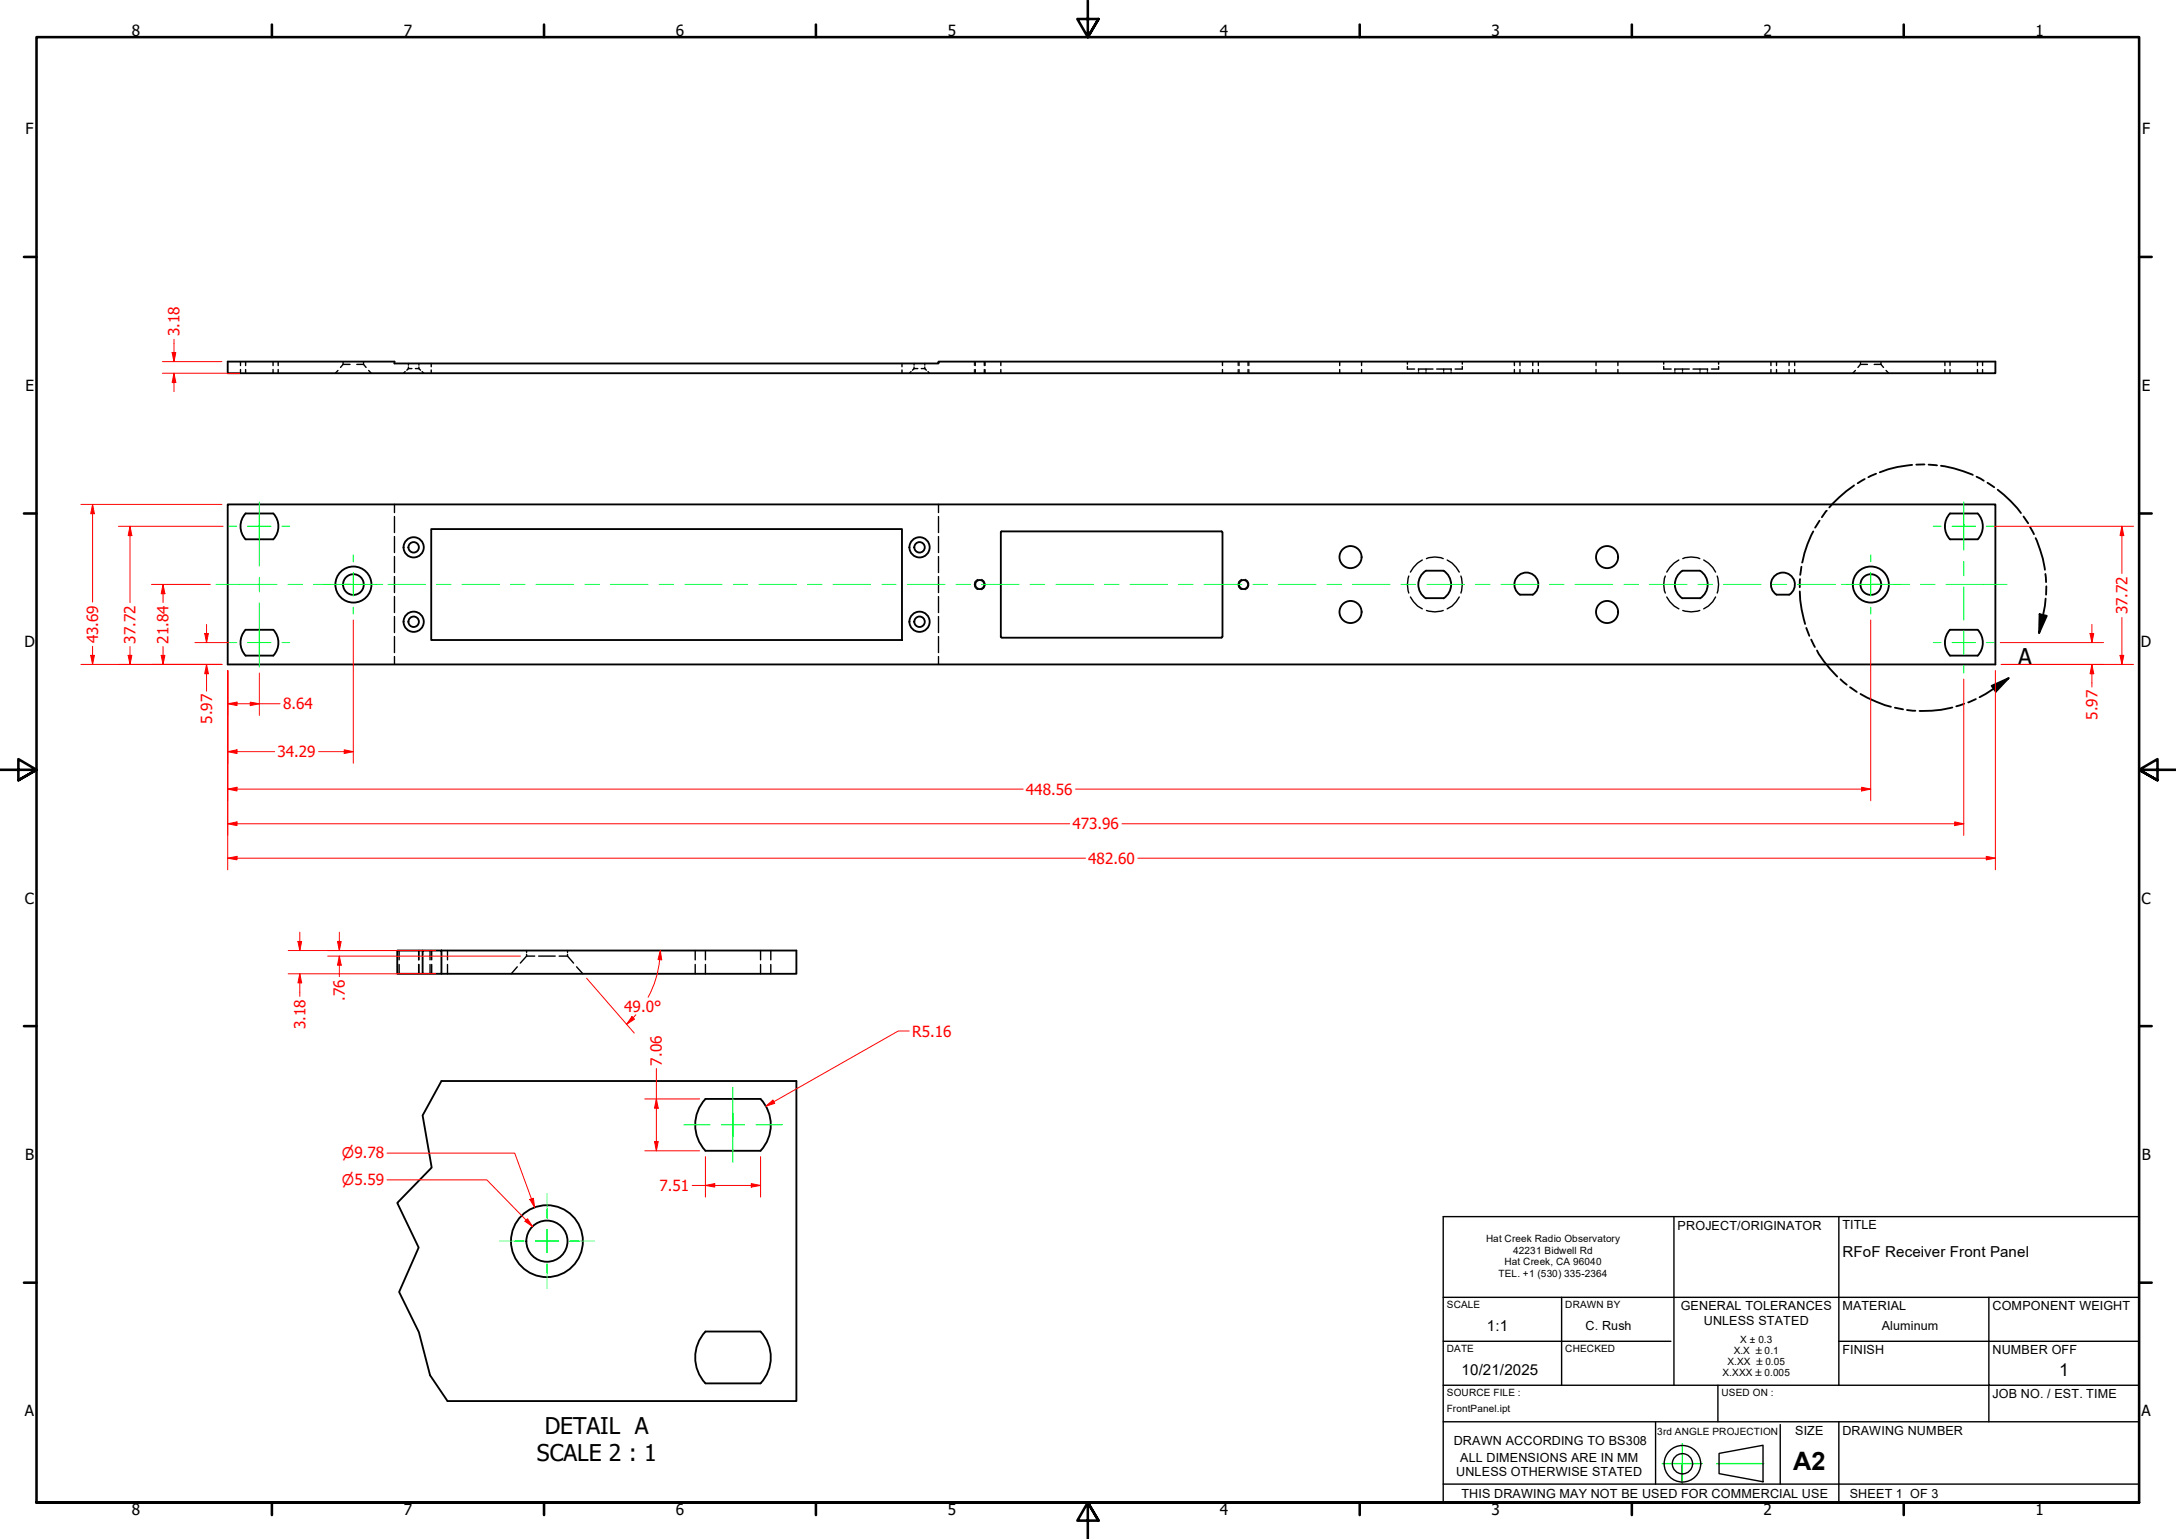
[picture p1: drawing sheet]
<svg xmlns="http://www.w3.org/2000/svg" width="594mm" height="420mm" viewBox="0 0 594 420" stroke-linecap="round" stroke-linejoin="round" font-family="sans-serif">
<!-- layer: Hidden (ANSI) -->
<g fill="none" stroke="#000" stroke-width=".38">
<path d="M65.7 98.7v1.1M67.1 98.7v1.1M74.5 98.7v1.1M75.9 98.7v1.1M93.7 99.5h1.9M93.7 99.5l-.7 .8M93.7 98.7v.3M93.7 99.2v.3M97.4 99.5h1.9M99.3 99.5l.6 .8M99.3 98.7v.3M99.3 99.2v.3"/>
<path d="M111.5 99.2v.5M114.4 99.2v.5M117.7 99.2v.9M246.3 99.2v.9M249.6 99.2v.5M252.5 99.2v.5M266.3 98.7v1.1M268.7 98.7v1.1M273.2 98.7v1.1M333.8 98.7v1.1M338.3 98.7v1.1M340.7 98.7v1.1"/>
<path d="M365.8 98.7v1.1M371.7 98.7v1.1M384.2 98.7v.7M399.2 98.7v.7M413.4 98.7v1.1M415 98.7v1.1M418.5 98.7v1.1M420 98.7v1.1M435.7 98.7v1.1M441.7 98.7v1.1M454.2 98.7v.7M469.2 98.7v.7"/>
<path d="M483.5 98.7v1.1M485 98.7v1.1M488.4 98.7v1.1M490 98.7v1.1M507.9 99.5h1.9M507.9 99.5l-.7 .8M507.9 98.7v.3M507.9 99.2v.3M511.7 99.5h1.8M513.5 99.5l.7 .8M513.5 98.7v.3M513.5 99.2v.3"/>
<path d="M531 98.7v1.1M532.4 98.7v1.1M539.9 98.7v1.1M541.3 98.7v1.1M65.7 100.9v1M67.1 100.9v1M74.5 100.9v1M75.9 100.9v1M92.3 101.1l-.7 .8M100.6 101.1l.7 .8M110.6 101.5l-.4 .4M111.5 100.6h1"/>
<path d="M111.5 100.6l-.4 .5M111.5 100.2v.4M113.4 100.6h1M114.4 100.6l.4 .5M114.4 100.2v.4M115.3 101.5l.4 .4M117.7 101v.9M246.3 101v.9M248.7 101.5l-.4 .4M249.6 100.6h1M249.6 100.6l-.5 .5M249.6 100.2v.4"/>
<path d="M251.5 100.6h1M252.5 100.6l.4 .5M252.5 100.2v.4M253.4 101.5l.3 .4M266.3 100.9v1M268.7 100.9v1M273.2 100.9v1M333.8 100.9v1M338.3 100.9v1M340.7 100.9v1M365.8 100.9v1M371.7 100.9v1"/>
<path d="M384.2 100.1v.7h2M387.2 100.8h4M387.3 100.8v.3M387.3 101.5v.4M389.3 100.8v.3M389.3 101.5v.4M392.2 100.8h4M394.1 100.8v.3M394.1 101.5v.4M396.2 100.8v.3M396.2 101.5v.4M399.2 100.1v.7h-1.9"/>
<path d="M413.4 100.9v1M415 100.9v1M418.5 100.9v1M420 100.9v1M435.7 100.9v1M441.7 100.9v1M454.2 100.1v.7h2M457.3 101.5v.4M459.4 100.8v.3M459.4 101.5v.4M461.2 100.8h-4l.1 .3M462.2 100.8h4"/>
<path d="M464.1 100.8v.3M464.1 101.5v.4M466.2 100.8v.3M466.2 101.5v.4M469.2 100.1v.7h-2M483.5 100.9v1M485 100.9v1M488.4 100.9v1M490 100.9v1M506.5 101.1l-.7 .8M514.9 101.1l.7 .8M531 100.9v1"/>
<path d="M532.4 100.9v1M539.9 100.9v1M541.3 100.9v1M107.7 137.7v2.2M256.2 137.7v2.2M107.7 141v4.4M107.7 146.5v4.4M107.7 151.9v4.4M107.7 157.4v4.4M256.2 141v4.4M256.2 146.5v4.4M256.2 151.9v4.4"/>
<path d="M256.2 157.4v4.4M384.6 157.3a7.2 7.2 0 0 0 0 4.6M388.3 152.9l-1.3 .8-1.1 1.2-.8 1.3M389.4 152.5a6.1 6.1 0 0 1 4.6 0M395.1 152.9l1.3 .8 1.2 1.2 .8 1.3M398.8 157.3a7.2 7.2 0 0 1 0 4.6M454.7 157.3a6.3 6.3 0 0 0 0 4.6M458.3 152.9l-1.2 .8-1.2 1.2-.9 1.3M459.4 152.5a6.3 6.3 0 0 1 4.7 0M465.1 152.9l1.3 .8 1.2 1.2 .8 1.3M468.8 157.3a7.2 7.2 0 0 1 0 4.6M107.7 162.9v4.3"/>
<path d="M107.7 168.3v4.4M107.7 173.8v4.4M107.7 179.2v2.2M256.2 162.9v4.3M256.2 168.3v4.4M256.2 173.8v4.4M256.2 179.2v2.2M385.1 163l.8 1.3 1.1 1.2 1.3 .7M389.4 166.7a7 7 0 0 0 4.6 0M398.4 163l-.8 1.3-1.2 1.2-1.3 .7M455 163l.9 1.3 1.2 1.2 1.2 .7M459.4 166.7a7.2 7.2 0 0 0 4.7 0"/>
<path d="M468.4 163l-.8 1.3-1.2 1.2-1.3 .7M109 259.5v2.5M114.3 259.5v2.5M114.4 259.5v2.5M117.4 259.5v2.5M117.9 259.5v2.5M122.2 259.5v2.5M143.8 259.5v.5M154.9 259.5v.5M189.8 259.5v2.5M192.6 259.5v2.5M207.6 259.5v2.5"/>
<path d="M210.4 259.5v2.5M109 263.3v2.6M114.3 263.3v2.6M114.4 263.3v2.6M117.4 263.3v2.6M117.9 263.3v2.6M122.2 263.3v2.6M141.2 263.9l-1.6 2M143.8 261h2.2M143.8 261l-1.8 1.9M143.8 260.5v.5M147.1 261h4.5"/>
<path d="M152.7 261h2.2l1.7 1.9M154.9 260.5v.5M157.4 263.9l1.7 2M189.8 263.3v2.6M192.6 263.3v2.6M207.6 263.3v2.6M210.4 263.3v2.6"/>
</g>
<!-- layer: Hidden Narrow (ANSI) -->
<path d="M266 98.7v1.1M269 98.7v1.1M338 98.7v1.1M341 98.7v1.1M266 100.9v1M269 100.9v1M338 100.9v1M341 100.9v1M267 158.2a1.47 1.47 0 0 0-1 1.4 1.47 1.47 0 0 0 1 1.4M268 158.2a1.52 1.52 0 0 1 1 1.4 1.52 1.52 0 0 1-1 1.4M339 158.2a1.47 1.47 0 0 0-1 1.4 1.47 1.47 0 0 0 1 1.4M339.9 158.2a1.49 1.49 0 0 1 1.1 1.4 1.49 1.49 0 0 1-1.1 1.4" fill="none" stroke="#000" stroke-width=".27"/>
<!-- layer: Visible (ANSI) -->
<g fill="none" stroke="#000" stroke-width=".51">
<path d="M62.2 98.7h45.5v.5h148.5v-.5h288.6v3.2h-482.6zM62.2 137.7h482.6v43.7h-482.6zM67.1 147.2h7.4M67.1 140.2h7.4M67.1 140.2a5.2 5.2 0 0 0 0 7.1M74.6 140.2a5.2 5.2 0 0 1 0 7.1M117.7 144.4h128.6v30.3h-128.6zM333.7 145.3l-.2-.2h-60.2l-.1 28.7 .3 .2M333.8 145.3v28.5M394.1 155.8a4.5 4.5 0 0 1 0 7.6M394.1 155.8h-4.8a4.5 4.5 0 0 0 0 7.6l4.8-.1M414.5 157.2a3.3 3.3 0 0 1 4.8 .4 3.3 3.3 0 0 1-.8 4.8h-3.5a3.3 3.3 0 0 1-.5-5.2z"/>
<path d="M458.4 156.7l.9-.9h4.9a4.4 4.4 0 0 1-.1 7.5l-4.8 .1a4.5 4.5 0 0 1-.9-6.7zM539.9 140.2h-7.5a5.2 5.2 0 0 0 0 7.1l7.5-.1M539.9 140.2a5.2 5.2 0 0 1 0 7.1M67.1 179h7.4M67.1 171.9h7.4M67.1 171.9a5.2 5.2 0 0 0 0 7.1M74.6 171.9a5.2 5.2 0 0 1 0 7.1M273.5 174.1h60M333.7 173.8l-.2 .2M488.4 162.3l-3.4 .1a3.3 3.3 0 0 1-.7-4.9 3.3 3.3 0 0 1 4.9 0 3.3 3.3 0 0 1-.7 4.9M532.4 179h7.5M539.9 171.9h-7.5a5.2 5.2 0 0 0 0 7.1"/>
<path d="M539.9 171.9a5.2 5.2 0 0 1 0 7.1M120.5 259.5h96.9v6.4h-96.9M120.5 295.1h96.9v87.4h-95.2M192.6 300h15a10.3 10.3 0 0 1 0 14.2h-15a10.3 10.3 0 0 1 0-14.2zM192.6 363.5h15a10.3 10.3 0 0 1 0 14.2h-15a10.3 10.3 0 0 1 0-14.2z"/>
<circle cx="96.5" cy="159.6" r="2.83"/>
<circle cx="96.5" cy="159.6" r="4.9"/>
<circle cx="112.9" cy="149.4" r="1.43"/>
<circle cx="112.9" cy="149.4" r="2.76"/>
<circle cx="251" cy="149.4" r="1.43"/>
<circle cx="251" cy="149.4" r="2.76"/>
<circle cx="267.5" cy="159.6" r="1.24"/>
<circle cx="339.5" cy="159.6" r="1.24"/>
<circle cx="368.7" cy="152.1" r="3"/>
<circle cx="438.8" cy="152.1" r="3"/>
<circle cx="510.8" cy="159.6" r="2.83"/>
<circle cx="510.8" cy="159.6" r="4.9"/>
<circle cx="112.9" cy="169.7" r="1.43"/>
<circle cx="112.9" cy="169.7" r="2.76"/>
<circle cx="251" cy="169.7" r="1.43"/>
<circle cx="251" cy="169.7" r="2.76"/>
<circle cx="368.7" cy="167.1" r="3"/>
<circle cx="438.8" cy="167.1" r="3"/>
<circle cx="149.3" cy="338.8" r="5.6"/>
<circle cx="149.3" cy="338.8" r="9.8"/>
</g>
<!-- layer: Break Line (ANSI) -->
<path d="M115.4 259.5h5.1v6.4h-5.1zM115.4 259.5h-6.9v6.4h6.9M120.5 295.1l-5.1 9.4 2.5 14.2-9.4 9.7 5.8 12.2-5.3 12.1 5.4 11 3 11.8 4.8 7" fill="none" stroke="#000" stroke-width=".51"/>
<!-- layer: Detail Boundary (ANSI) -->
<g fill="none" stroke="#000" stroke-width=".51">
<path d="M498.7 139.4l-1.3 1.8M506.2 132.5v.1a36.3 36.3 0 0 0-6.8 5.9M509.1 130.8l-1.9 1.1M512.2 129.3l-2.1 1M522 126.9a29.9 29.9 0 0 0-8.8 2M525.4 126.8l-2.2 .1M526.5 126.9l2.3 .1M529.9 127.2a32.7 32.7 0 0 1 8.7 2.4M539.6 130.2l2 1M542.6 131.8l1.8 1.2M545.4 133.7a32.2 32.2 0 0 1 6.4 6.4M491.4 158.1v2.2"/>
<path d="M491.8 154.7l-.3 2.3M495 145.1a31.6 31.6 0 0 0-3 8.5M496.8 142.2l-1.2 1.9M552.4 141l1.3 1.9M554.2 143.9l1.1 1.9M555.8 146.9a33.9 33.9 0 0 1 2.5 8.7M558.4 156.7l.2 2.2M491.4 161.5a33.4 33.4 0 0 0 1.4 8.8M493.1 171.4l.9 2.2M494.5 174.6l1 2M496.1 177.6a29.8 29.8 0 0 0 5.5 7.1M556.8 167.7l2 .4-2.1 4.7z"/>
<path d="M558.5 163.4l-.2 2-1.6 7.4M558.7 160.1l-.1 2.2M502.5 185.5l1.7 1.4M505.1 187.6l1.8 1.3M507.9 189.5a35.7 35.7 0 0 0 8.4 3.5M517.3 193.2l2.3 .5M520.6 193.8l2.3 .2M533 193.1a29.8 29.8 0 0 1-8.9 1M536.3 192.1l-2.2 .7M539.4 190.9l-2.1 .8M543.8 187.2l4.6-2.1-3.5 3.7zM548.4 185.1l-6.3 4.4-1.7 .9"/>
</g>
<path d="M556.8 167.7l2 .4-2.1 4.7zM543.8 187.2l4.6-2.1-3.5 3.7z" fill="#000"/>
<!-- layer: Border (ANSI) -->
<g fill="none" stroke="#000" stroke-width=".7">
<path d="M74.2 6.7v3.4M148.5 6.7v3.4M222.8 6.7v3.4M297 .2v9.9l-2.9-4.9h5.8l-2.9 4.9 2.9-4.9M371.2 6.7v3.4M445.5 6.7v3.4M519.7 6.7v3.4M6.5 70.1h3.5M584 70.1h3.4M6.5 140.2h3.5M584 140.2h3.4M0 210.2h10l-5-3v5.8l5-2.8-5 2.8"/>
<path d="M594 210.2h-10l5-3v5.8l-5-2.8 5 2.8M6.5 280.1h3.5M584 280.1h3.4M6.5 350.2h3.5M584 350.2h3.4M10 410.2v-400.1h574v400.1h-574h574M74.2 410.2v3.4M148.5 410.2v3.4M222.8 410.2v3.4M299.9 415.1l-2.9-4.9 2.9 4.9h-5.8l2.9-4.9v10M371.2 410.2v3.4M445.5 410.2v3.4"/>
<path d="M519.7 410.2v3.4"/>
</g>
<!-- layer: Sketch Geometry(Design Office) -->
<g fill="none" stroke="#000" stroke-width=".38">
<path d="M394 332.1h190v78.1h-190zM457 332.1v46.1M502 332.1v46.1M394 354.2h190M426.3 354.2v24M543 354.2v24h41M394 366.2h62.2M394 378.2h108M469 378.2v10M502 366.2h82M502 378.2h41v10M394 388.2h190"/>
<path d="M452 388.2v17M459.3 399.6v5.3M469.3 396.8l12-2.2v9.9l-12-2.2zM486 388.9v16.3M502 388.2v22M394 405.2h190"/>
<circle cx="459.3" cy="399.6" r="5"/>
<circle cx="459.3" cy="399.6" r="2.76"/>
</g>
<path d="M453.8 399.6h10.9M459.3 394.2v10.7M468.7 399.6h12.8" fill="none" stroke="#0f0" stroke-width=".38"/>
<!-- layer: Dimension (ANSI) -->
<path d="M25.3 137.7v2.6" fill="none" stroke="#f00" stroke-width=".27"/>
<path d="M25.3 137.7l.5 2.6h-1z" fill="#f00"/>
<path d="M25.3 137.7l.5 2.6h-1zM25.3 178.9v2.5" fill="none" stroke="#f00" stroke-width=".27"/>
<path d="M24.8 178.9h1l-.5 2.5z" fill="#f00"/>
<path d="M22.1 137.7h38.5M25.3 140.3v24.1M24.8 178.9h1l-.5 2.5zM25.3 176.4v2.5M22.1 181.4h38.5M62.2 234.3h2.5" fill="none" stroke="#f00" stroke-width=".27"/>
<path d="M62.2 234.3l2.5-.5v.9z" fill="#f00"/>
<path d="M62.2 234.3l2.5-.5v.9zM542.3 234.3h2.5" fill="none" stroke="#f00" stroke-width=".27"/>
<path d="M542.3 233.8l2.5 .5-2.5 .4z" fill="#f00"/>
<path d="M47.5 96.2v2.5M62.2 183v54.5M544.8 183v54.5M64.7 234.3h231.7M310.6 234.3h231.7M542.3 233.8l2.5 .5-2.5 .4z" fill="none" stroke="#f00" stroke-width=".27"/>
<path d="M47 96.2h1l-.5 2.5z" fill="#f00"/>
<path d="M47 96.2h1l-.5 2.5zM47.5 101.9v2.5" fill="none" stroke="#f00" stroke-width=".27"/>
<path d="M47.5 101.9l.5 2.5h-1z" fill="#f00"/>
<path d="M44.3 98.7h16.3M47.5 92.6v3.6M44.3 101.9h21.2M47.5 101.9l.5 2.5h-1zM47.5 104.4v2.5M145.1 327.3l.9 2.4" fill="none" stroke="#f00" stroke-width=".27"/>
<path d="M144.7 327.4l.9-.3 .4 2.6z" fill="#f00"/>
<path d="M105.7 314.8h34.8l4.6 12.5M143.6 333.1l1.8 1.8M144.7 327.4l.9-.3 .4 2.6z" fill="none" stroke="#f00" stroke-width=".27"/>
<path d="M144 332.7l1.4 2.2-2.1-1.5z" fill="#f00"/>
<path d="M92.6 261v2.5M105.7 322.1h27.2l10.7 11M144 332.7l1.4 2.2-2.1-1.5z" fill="none" stroke="#f00" stroke-width=".27"/>
<path d="M92.6 261l.6 2.5h-1.1z" fill="#f00"/>
<path d="M92.6 257v2.5M92.6 261l.6 2.5h-1.1z" fill="none" stroke="#f00" stroke-width=".27"/>
<path d="M92.1 257h1.1l-.6 2.5z" fill="#f00"/>
<path d="M89.5 259.5h29.4M92.1 257h1.1l-.6 2.5zM92.6 254.5v2.5M81.9 265.9v2.4M89.5 261h52.6M92.6 263.5v3.1" fill="none" stroke="#f00" stroke-width=".27"/>
<path d="M81.9 265.9l.5 2.4h-1.1z" fill="#f00"/>
<path d="M81.9 257v2.5M81.9 265.9l.5 2.4h-1.1z" fill="none" stroke="#f00" stroke-width=".27"/>
<path d="M81.3 257h1.1l-.5 2.5z" fill="#f00"/>
<path d="M78.7 259.5h40.2M81.3 257h1.1l-.5 2.5zM81.9 254.5v2.5M78.7 265.9h40.2M81.9 268.3v3.7M172.9 277.9l-1.8 1.7" fill="none" stroke="#f00" stroke-width=".27"/>
<path d="M172.5 277.5l.7 .7-2.1 1.4z" fill="#f00"/>
<path d="M180.3 259.5l-.2 2.5M172.5 277.5l.7 .7-2.1 1.4z" fill="none" stroke="#f00" stroke-width=".27"/>
<path d="M180.3 259.5l.4 2.5h-1.1z" fill="#f00"/>
<path d="M180.3 259.5l.4 2.5h-1.1zM160.1 267.1l13.1 14.9M173.6 277l-.7 .9M180.1 262a26.6 26.6 0 0 1-3.2 10.3M179.2 300v2.6" fill="none" stroke="#f00" stroke-width=".27"/>
<path d="M179.2 300l.5 2.6h-1z" fill="#f00"/>
<path d="M179.2 300l.5 2.6h-1zM179.2 311.6v2.6" fill="none" stroke="#f00" stroke-width=".27"/>
<path d="M178.7 311.6h1l-.5 2.6z" fill="#f00"/>
<path d="M179.2 291.7v8.3M176 314.2h15M176 300h15M178.7 311.6h1l-.5 2.6zM179.2 302.6v9M211.3 300.8l-2.2 1.2" fill="none" stroke="#f00" stroke-width=".27"/>
<path d="M209.1 302l1.9-1.7 .5 .9z" fill="#f00"/>
<path d="M248.2 281.5h-3l-33.9 19.3M209.1 302l1.9-1.7 .5 .9zM192.6 323.6h2.5" fill="none" stroke="#f00" stroke-width=".27"/>
<path d="M192.6 323.6l2.5-.5v1z" fill="#f00"/>
<path d="M192.6 323.6l2.5-.5v1zM205.1 323.6h2.5" fill="none" stroke="#f00" stroke-width=".27"/>
<path d="M205.1 323.1l2.5 .5-2.5 .5z" fill="#f00"/>
<path d="M62.2 192.1h2.5M192.6 315.8v11M207.6 315.8v11M189 323.6h3.6M195.1 323.6h10M205.1 323.1l2.5 .5-2.5 .5z" fill="none" stroke="#f00" stroke-width=".27"/>
<!-- layer: Center Mark (ANSI) -->
<path d="M62.5 143.7h2.1M67.6 143.7h6.4h-3.2v3.2v-6.4v3.2zM77 143.7h2.1M62.5 175.4h2.1M70.8 172.3v3.1h-3.2h6.4h-3.2v3.2zM77 175.4h2.1" fill="none" stroke="#00ff40" stroke-width=".27"/>
<!-- layer: Centerline (ANSI) -->
<path d="M70.8 137v17.6M70.8 157.6v4M70.8 164.6v17.6" fill="none" stroke="#00ff40" stroke-width=".27"/>
<!-- layer: Dimension (ANSI) -->
<path d="M62.2 192.1l2.5-.4v.9z" fill="#f00"/>
<path d="M62.2 192.1l2.5-.4v.9zM68.3 192.1h2.5" fill="none" stroke="#f00" stroke-width=".27"/>
<path d="M68.3 191.7l2.5 .4-2.5 .5z" fill="#f00"/>
<path d="M56.4 181.4v2.5M62.2 183v12.3M64.7 192.1h3.6M68.3 191.7l2.5 .4-2.5 .5zM70.8 192.1h5.7M70.8 183.7v11.6" fill="none" stroke="#f00" stroke-width=".27"/>
<path d="M56.4 181.4l.5 2.5h-1z" fill="#f00"/>
<path d="M56.4 173v2.4M56.4 181.4l.5 2.5h-1z" fill="none" stroke="#f00" stroke-width=".27"/>
<path d="M55.9 173h1l-.5 2.4z" fill="#f00"/>
<path d="M44.5 178.9v2.5M53.2 175.4h9.3M55.9 173h1l-.5 2.4zM56.4 170.5v2.5M53.2 181.4h7.4M56.4 183.9v4.8" fill="none" stroke="#f00" stroke-width=".27"/>
<!-- layer: Centerline (ANSI) -->
<g fill="none" stroke="#00ff40" stroke-width=".27">
<path d="M59 159.6h16.6M78.6 159.6h4M85.6 159.6h10.3M98.9 159.6h4M105.9 159.6h10.2M119.1 159.6h4M126.1 159.6h10.3M139.4 159.6h4M146.4 159.6h10.3M159.6 159.6h4M166.6 159.6h10.3M180 159.6h3.9"/>
<path d="M186.9 159.6h10.3M200.2 159.6h4M207.2 159.6h10.2M220.5 159.6h3.9M227.5 159.6h10.2M240.7 159.6h4M247.7 159.6h10.3M261 159.6h4M268 159.6h10.3M281.2 159.6h4M288.2 159.6h10.3M301.5 159.6h4"/>
<path d="M308.5 159.6h10.3M321.8 159.6h4M328.7 159.6h10.3M342 159.6h4M349 159.6h10.3M362.3 159.6h4M369.3 159.6h10.2M382.5 159.6h4M389.5 159.6h10.3M402.8 159.6h4M409.8 159.6h10.3M423 159.6h4"/>
<path d="M430 159.6h10.3M443.3 159.6h4M450.3 159.6h10.3M463.5 159.6h4.1M470.5 159.6h10.3M483.8 159.6h4M490.8 159.6h10.3M504.1 159.6h4M511 159.6h10.3M524.3 159.6h4M531.3 159.6h16.6"/>
</g>
<!-- layer: Dimension (ANSI) -->
<path d="M44 178.9h1l-.5 2.5z" fill="#f00"/>
<path d="M44.5 159.6v2.5M44 178.9h1l-.5 2.5z" fill="none" stroke="#f00" stroke-width=".27"/>
<path d="M44.5 159.6l.5 2.5h-1z" fill="#f00"/>
<path d="M41.3 159.6h16.1M44.5 159.6l.5 2.5h-1zM35.5 178.9v2.5M44.5 162.1v2.4M44.5 176.5v2.4M41.3 181.4h19.3" fill="none" stroke="#f00" stroke-width=".27"/>
<path d="M35 178.9h1l-.5 2.5z" fill="#f00"/>
<path d="M35.5 143.7v2.5M35 178.9h1l-.5 2.5z" fill="none" stroke="#f00" stroke-width=".27"/>
<path d="M35.5 143.7l.5 2.5h-1z" fill="#f00"/>
<path d="M32.3 143.7h28.6M35.5 143.7l.5 2.5h-1zM35.5 146.2v18.3M35.5 176.5v2.4M32.3 181.4h28.3M62.2 205.2h2.5" fill="none" stroke="#f00" stroke-width=".27"/>
<!-- layer: Center Mark (ANSI) -->
<path d="M88.4 159.6h1.9M93.3 159.6h6.3zM96.5 156.4v6.3zM96.5 151.5v1.9M102.6 159.6h1.9M96.5 165.8v1.8" fill="none" stroke="#00ff40" stroke-width=".27"/>
<!-- layer: Dimension (ANSI) -->
<path d="M62.2 205.2l2.5-.5v1z" fill="#f00"/>
<path d="M62.2 205.2l2.5-.5v1zM94 205.2h2.5" fill="none" stroke="#f00" stroke-width=".27"/>
<path d="M94 204.7l2.5 .5-2.5 .5z" fill="#f00"/>
<path d="M96.5 169.3v39.1M62.2 183v25.4M62.2 215.4h2.5M64.7 205.2h10.3M87 205.2h7M94 204.7l2.5 .5-2.5 .5z" fill="none" stroke="#f00" stroke-width=".27"/>
<!-- layer: Center Mark (ANSI) -->
<g fill="none" stroke="#00ff40" stroke-width=".27">
<path d="M502.7 159.6h1.9M507.6 159.6h6.3zM510.7 156.4v6.3zM510.7 151.5v1.9M516.9 159.6h1.9M527.8 143.7h2.2M533 143.7h6.3h-3.2v3.2v-6.4v3.2zM542.3 143.7h2.1M510.7 165.8v1.8M527.8 175.4h2.2M533 175.4h6.3M536.1 172.3v6.3"/>
<path d="M542.3 175.4h2.1"/>
</g>
<!-- layer: Centerline (ANSI) -->
<path d="M536.1 137v13.2M536.1 153.3v3.9M536.1 160.3v9M536.1 172.3v6.3M536.1 181.7v2.1" fill="none" stroke="#00ff40" stroke-width=".27"/>
<!-- layer: Dimension (ANSI) -->
<path d="M62.2 215.4l2.5-.5v1z" fill="#f00"/>
<path d="M62.2 215.4l2.5-.5v1zM508.3 215.4h2.4" fill="none" stroke="#f00" stroke-width=".27"/>
<path d="M508.3 214.9l2.4 .5-2.4 .5z" fill="#f00"/>
<path d="M510.7 169.3v49.3M62.2 183v35.6M64.7 215.4h214.6M293.6 215.4h214.7M508.3 214.9l2.4 .5-2.4 .5zM62.2 224.9h2.5" fill="none" stroke="#f00" stroke-width=".27"/>
<path d="M62.2 224.9l2.5-.5v1z" fill="#f00"/>
<path d="M62.2 224.9l2.5-.5v1zM533.7 224.9h2.4" fill="none" stroke="#f00" stroke-width=".27"/>
<path d="M533.7 224.4l2.4 .5-2.4 .5z" fill="#f00"/>
<path d="M62.2 183v45.1M536.1 185.4v42.7M571.1 181.4v2.5M64.7 224.9h227.3M306.3 224.9h227.4M533.7 224.4l2.4 .5-2.4 .5z" fill="none" stroke="#f00" stroke-width=".27"/>
<!-- layer: Center Mark (ANSI) -->
<path d="M186.6 307.1h7.3M196.9 307.1h6.4h-3.2v3.1v-6.3v3.2zM206.3 307.1h7.3M136.4 338.8h6.7M146.2 338.8h6.3M149.4 325.9v6.8M149.4 335.6v6.4M155.5 338.8h6.8M149.4 345v6.8" fill="none" stroke="#00ff40" stroke-width=".27"/>
<!-- layer: Centerline (ANSI) -->
<path d="M200.1 296.8v20.6" fill="none" stroke="#00ff40" stroke-width=".27"/>
<!-- layer: Dimension (ANSI) -->
<path d="M571.1 181.4l.5 2.5h-1z" fill="#f00"/>
<path d="M571.1 173v2.4M571.1 181.4l.5 2.5h-1z" fill="none" stroke="#f00" stroke-width=".27"/>
<path d="M570.6 173h1l-.5 2.4z" fill="#f00"/>
<path d="M546.1 175.4h28.2M570.6 173h1l-.5 2.4zM571.1 170.5v2.5M579.3 178.9v2.5M546.4 181.4h27.9M571.1 183.9v3.7" fill="none" stroke="#f00" stroke-width=".27"/>
<path d="M578.8 178.9h1l-.5 2.5z" fill="#f00"/>
<path d="M579.3 143.7v2.5M578.8 178.9h1l-.5 2.5z" fill="none" stroke="#f00" stroke-width=".27"/>
<path d="M579.3 143.7l.5 2.5h-1z" fill="#f00"/>
<path d="M544.4 143.7h38.1M579.3 143.7l.5 2.5h-1zM579.3 146.2v10.4M579.3 168.6v10.3M546.4 181.4h36.1" fill="none" stroke="#f00" stroke-width=".27"/>
<text font-size="6.9" x="489.5" y="401.4">A2</text>
<g font-size="6.3">
<text x="551" y="181.5">A</text>
<text x="148.7" y="391.5">DETAIL A</text>
<text x="146.6" y="398.9">SCALE 2 : 1</text>
</g>
<text font-size="4.8" x="562.2" y="375.6">1</text>
<g font-size="4.2">
<text x="36" y="9.8">8</text>
<text x="110.2" y="9.8">7</text>
<text x="184.5" y="9.8">6</text>
<text x="258.8" y="9.8">5</text>
<text x="333" y="9.8">4</text>
<text x="407.2" y="9.8">3</text>
<text x="481.5" y="9.8">2</text>
<text x="555.8" y="9.8">1</text>
<text x="7" y="36.7">F</text>
<text x="584.8" y="36.7">F</text>
<text x="6.9" y="106.7">E</text>
<text x="584.8" y="106.7">E</text>
<text x="6.7" y="176.7">D</text>
<text x="584.5" y="176.7">D</text>
<text x="6.8" y="246.7">C</text>
<text x="584.6" y="246.7">C</text>
<text x="6.9" y="316.7">B</text>
<text x="584.7" y="316.7">B</text>
<text x="6.8" y="386.7">A</text>
<text x="584.6" y="386.7">A</text>
<text x="36" y="413.6">8</text>
<text x="110.2" y="413.6">7</text>
<text x="184.5" y="413.6">6</text>
<text x="258.8" y="413.6">5</text>
<text x="333" y="413.6">4</text>
<text x="407.2" y="413.6">3</text>
<text x="481.5" y="413.6">2</text>
<text x="555.8" y="413.6">1</text>
</g>
<g font-size="4.2" fill="#f00">
<text x="49" y="91.8" transform="rotate(-90 49 91.8)">3.18</text>
<text x="580.8" y="167.7" transform="rotate(-90 580.8 167.7)">37.72</text>
<text x="26.8" y="175.6" transform="rotate(-90 26.8 175.6)">43.69</text>
<text x="37" y="175.7" transform="rotate(-90 37 175.7)">37.72</text>
<text x="46" y="175.7" transform="rotate(-90 46 175.7)">21.84</text>
<text x="57.9" y="197.6" transform="rotate(-90 57.9 197.6)">5.97</text>
<text x="77.3" y="193.7">8.64</text>
<text x="572.6" y="196.5" transform="rotate(-90 572.6 196.5)">5.97</text>
<text x="75.8" y="206.7">34.29</text>
<text x="280.1" y="217">448.56</text>
<text x="292.8" y="226.4">473.96</text>
<text x="297.1" y="235.8">482.60</text>
<text x="94.2" y="273.2" transform="rotate(-90 94.2 273.2)">.76</text>
<text x="83.4" y="280.9" transform="rotate(-90 83.4 280.9)">3.18</text>
<text x="170.4" y="276.2">49.0°</text>
<text x="249" y="283">R5.16</text>
<text x="180.7" y="290.9" transform="rotate(-90 180.7 290.9)">7.06</text>
<text x="180" y="325.1">7.51</text>
</g>
<g font-size="4.1">
<text x="503" y="343.2">RFoF Receiver Front Panel</text>
<text x="406" y="363.4">1:1</text>
<text x="399" y="375.4">10/21/2025</text>
</g>
<g font-size="3.9" fill="#f00">
<text x="93.3" y="316.3">⌀9.78</text>
<text x="93.3" y="323.6">⌀5.59</text>
</g>
<g font-size="3.4">
<text x="458" y="335.7">PROJECT/ORIGINATOR</text>
<text x="503" y="335.6">TITLE</text>
<text x="458.9" y="357.7">GENERAL TOLERANCES</text>
<text x="503" y="357.7">MATERIAL</text>
<text x="544" y="357.7">COMPONENT WEIGHT</text>
<text x="432.9" y="363.1">C. Rush</text>
<text x="465.1" y="361.6">UNLESS STATED</text>
<text x="513.8" y="363.1">Aluminum</text>
<text x="503" y="369.7">FINISH</text>
<text x="544" y="369.7">NUMBER OFF</text>
<text x="544" y="381.7">JOB NO. / EST. TIME</text>
<text x="396.9" y="394.4">DRAWN ACCORDING TO BS308</text>
<text x="490.1" y="391.7">SIZE</text>
<text x="503" y="391.7">DRAWING NUMBER</text>
<text x="398.7" y="399.1">ALL DIMENSIONS ARE IN MM</text>
<text x="397.6" y="403">UNLESS OTHERWISE STATED</text>
<text x="399" y="408.9">THIS DRAWING MAY NOT BE USED FOR COMMERCIAL USE</text>
<text x="505" y="408.9">SHEET 1 OF 3</text>
</g>
<g font-size="2.7">
<text x="405.7" y="339.1">Hat Creek Radio Observatory</text>
<text x="410.7" y="345.5">Hat Creek, CA 96040</text>
<text x="413.1" y="342.3">42231 Bidwell Rd</text>
<text x="409.1" y="348.6">TEL. +1 (530) 335-2364</text>
<text x="395" y="357.2">SCALE</text>
<text x="427.4" y="357.2">DRAWN BY</text>
<text x="395" y="369.2">DATE</text>
<text x="427.4" y="369.2">CHECKED</text>
<text x="473.3" y="369.7">X.X ±0.1</text>
<text x="475.1" y="366.6">X ± 0.3</text>
<text x="470.3" y="375.6">X.XXX ±0.005</text>
<text x="471.6" y="372.7">X.XX ±0.05</text>
<text x="395" y="381.2">SOURCE FILE :</text>
<text x="470" y="381.2">USED ON :</text>
<text x="395" y="385.6">FrontPanel.ipt</text>
<text x="452.4" y="391.6">3rd ANGLE PROJECTION</text>
</g>
</svg>
